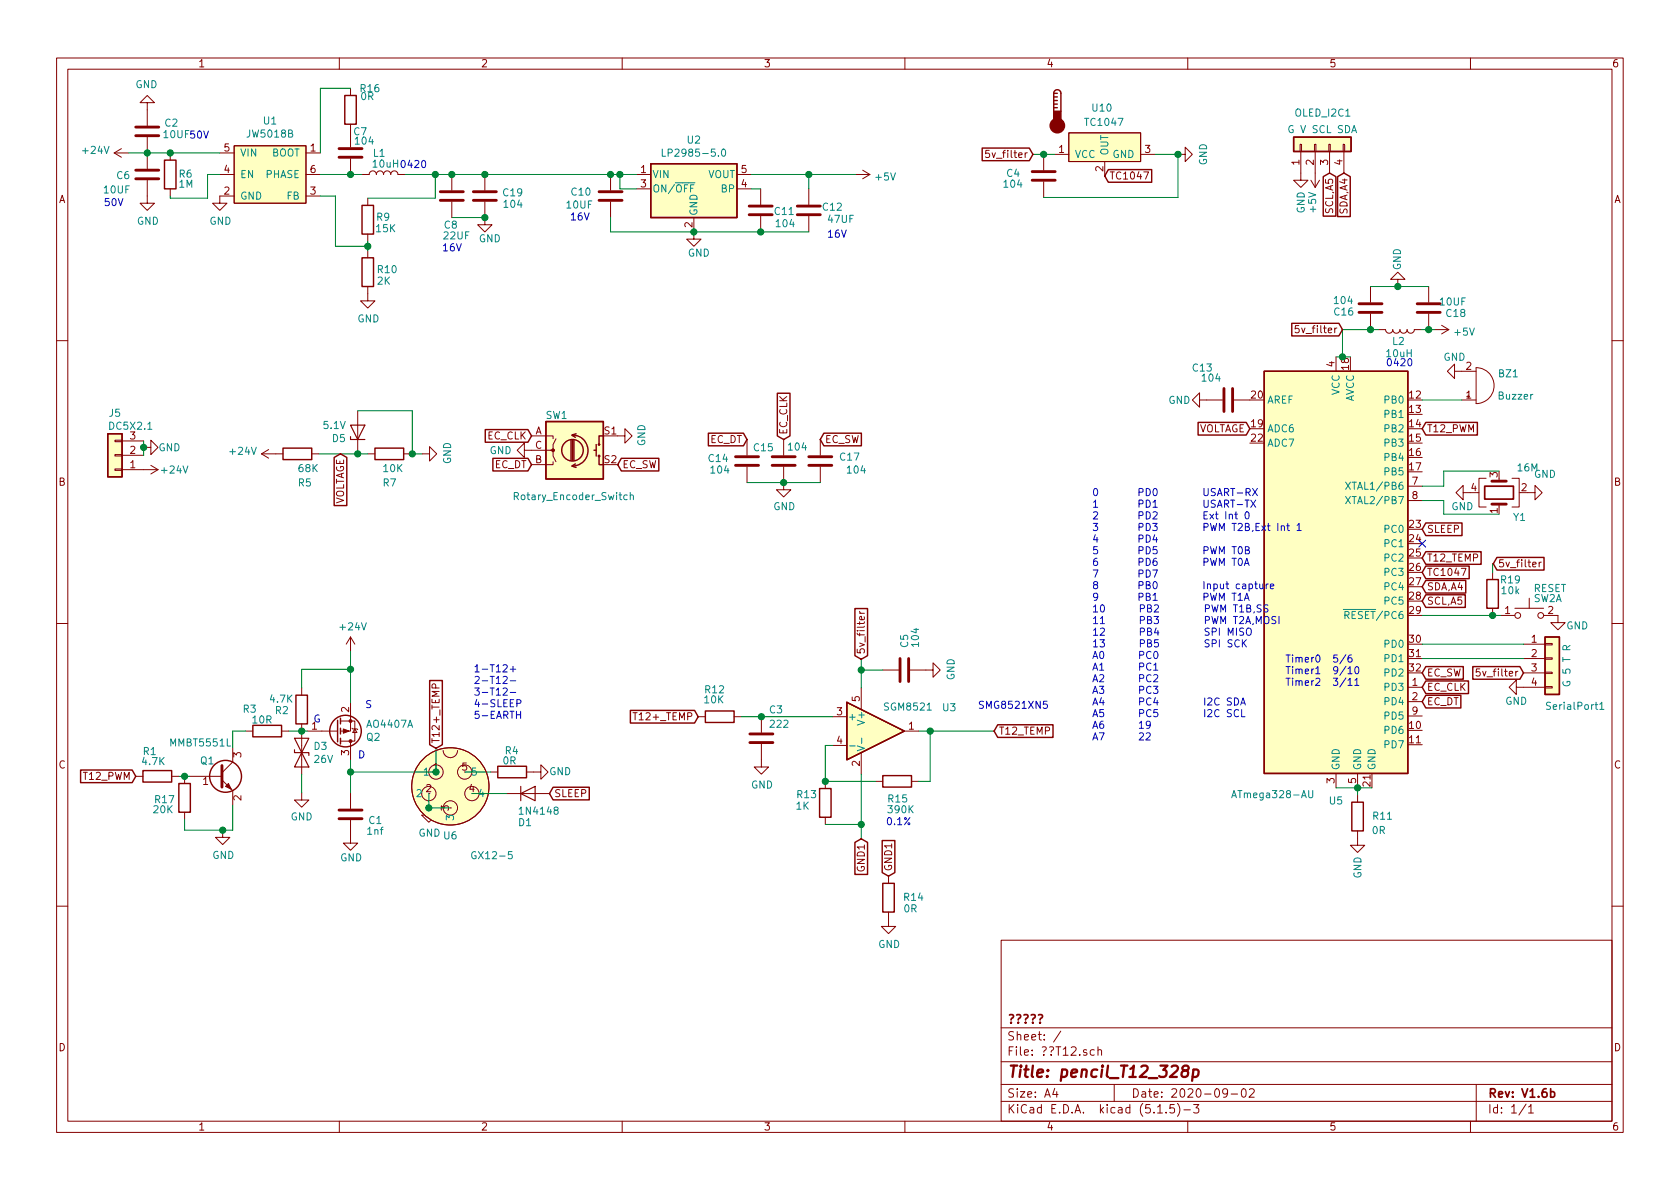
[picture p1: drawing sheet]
<svg xmlns="http://www.w3.org/2000/svg" width="297mm" height="210mm" viewBox="0 0 297 210" stroke-linecap="round" stroke-linejoin="round" font-family="sans-serif">
<g fill="none" stroke="#840000" stroke-width=".18">
<path d="M10 10.3h277v189.9h-277zM12 12.2h273v186.1h-273zM26 18.2h1.3l-1.3-1.3-1.2 1.3h1.2v4M60 10.3v1.9M62 15.6v1.3M110 10.3v1.9M160 10.3v1.9M210 10.3v1.9M260 10.3v1.9M20.2 27h2.5M20.2 27l1.3 .8M21.5 26.3l-1.3 .7"/>
<path d="M26 31.9v4h1.3l-1.3 1.3-1.2-1.3h1.2M26 24.3v5.5M30.1 27v1.3M30.1 33.4v1.3M38.9 30.9h2.5M38.9 27h2.5M41.4 25.8h12.7v10.1h-12.7zM41.4 34.7h-2.5v1.2h1.2l-1.2 1.3-1.3-1.3h1.3M54.1 30.9h2.5M54.1 27h2.5M54.1 34.7h2.5M62 22v4"/>
<path d="M62 28.1v2.8M64 30.9h1.3a.63 .63 0 0 1 .6-.7 .63 .63 0 0 1 .6 .7 .63 .63 0 0 1 .7-.7 .63 .63 0 0 1 .6 .7 .63 .63 0 0 1 .7-.7 .63 .63 0 0 1 .6 .7 .63 .63 0 0 1 .6-.7 .63 .63 0 0 1 .7 .7h1.2M65 35v1.3M79.9 30.9v2.7M79.9 35.7v2.8M85.7 35.7v4h1.3l-1.3 1.3-1.2-1.3h1.2M85.7 30.9v2.7M107.9 30.9v2.7M107.9 35.7v2.8M112.5 30.9h2.6M112.5 33.4h2.6M122.7 38.5v3.8h1.3l-1.3 1.3-1.3-1.3h1.3"/>
<path d="M130.3 30.9h2.5M130.3 33.4h2.5M134.5 33.4v2.8M134.5 38.2v2.8M143 33.4v2.8M143 38.2v2.8M151.3 30.9h2.5M152.5 30.1l1.3 .8M153.8 30.9l-1.3 .7M174.9 26.6h-.6l-.1 .6 .5-.1 .3 .2v.3l-.3 .3-.5-.2M184.5 27.3v2.8M184.5 32.1v2.8"/>
<path d="M186.4 27.3h2.6M189 23.5h12.7v5.1h-12.7zM195.3 28.6v2.5M201.7 27.3h2.5M202.2 30.4h.9l-.6 1.3M208.3 27.3h1.2v-1.3l1.3 1.3-1.3 1.3v-1.3M229.9 25.5h.2v1.3h-.2zM230 26.8v5.1h1.3l-1.3 1.2-1.3-1.2h1.3M231.8 31.9l.7 1.2M232.4 25.5h.3v1.3h-.3zM232.5 26.8v6.3M233.3 31.9l-.8 1.2"/>
<path d="M234.9 25.5h.3v1.3h-.3zM235.1 26.8v3.8M237.5 25.5h.2v1.3h-.2zM237.6 26.8v3.8M65 50.7v2.5h1.3l-1.3 1.3-1.2-1.3h1.2M65 41.4v1.3M65 44.3v1.3M229.6 57.6h-.5l-.1 .6 .5-.1 .2 .2v.3l-.2 .2-.5-.1M242.3 50.7v2.8M242.3 55.5v2.8M243.7 58.3h1.3a.63 .63 0 0 0 .6 .6 .63 .63 0 0 0 .7-.6 .63 .63 0 0 0 .6 .6 .63 .63 0 0 0 .6-.6 .63 .63 0 0 0 .7 .6 .63 .63 0 0 0 .6-.6 .63 .63 0 0 0 .6 .6 .63 .63 0 0 0 .7-.6h1.2M247.1 49.4h1.3l-1.3-1.3-1.2 1.3h1.2v1.3"/>
<path d="M252.6 50.7v2.8M252.6 55.5v2.8M253.6 58.3h2.6M254.9 57.5l1.3 .8M256.2 58.3l-1.3 .7M10 60.2h2M20.3 77.8h1.3v.3h-1.3zM21.6 78h3.8M25.4 79.1h1.3v-1.3l1.2 1.3-1.2 1.3v-1.3M47.5 79.5l-1.3 .8M63.2 72.6v7.7M92.7 79.6v-1.2l-1.3 1.2 1.3 1.3v-1.3h5.1v1l.5 1.1"/>
<path d="M94 77.1h3.8v.5M98.3 77.6l-.5 1v1h-.5M109.2 77.1h1.3v-1.3l1.3 1.3-1.3 1.3v-1.3M132.1 77.7v2.8M138.6 77.7v2.8M145 77.7v2.8M212.1 70.7v-1.2l-1.3 1.2 1.3 1.3v-1.3h4.1M218.2 70.7h2.8M236.2 63.1v2.6M257.2 65.7v-1.3l-1.3 1.3 1.3 1.2v-1.2h3.8M258.4 70.7h2.6M261 65a3.2 3.2 0 0 1 3.2 3.2 3.2 3.2 0 0 1-3.2 3.2z"/>
<path d="M285 60.2h2M20.3 82.9h1.3v.3h-1.3zM20.3 80.4h1.3v.2h-1.3zM21.6 83.1h6.3M21.6 80.5h3.8M26.7 82.3l1.2 .8M27.9 83.1l-1.2 .7M46.2 80.3l1.3 .7M46.2 80.3h3.8M55.1 80.3h1.3M65 80.3h1.3M71.4 80.3h1.2"/>
<path d="M74.7 80.3h1.2v-1.3l1.3 1.3-1.3 1.2v-1.2M97.8 81.7v.5h-3.8M132.1 82.5v2.8M138.6 82.5v4.1h1.2l-1.2 1.3-1.3-1.3h1.3M145 82.5v2.8M248.9 86h2.6M248.9 88.5h2.6M258.7 87.1v-1.3l-1.3 1.3 1.3 1.3v-1.3h1.3M262.8 84.6h-1.3v5.1h1.3M265 84.6v.5M265 89.1v.6M267.3 84.6h1.3v5.1h-1.3"/>
<path d="M270.1 87.1h1.3v-1.3l1.3 1.3-1.3 1.3v-1.3M272.1 99.4v.8M272.5 99.4l-.4 .2M10 110.3h2M62 112.6v2.6M62 112.6l-.8 1.3M62 112.6l.7 1.3M152 108.1l.2 .4M152 108.5h.8M156.1 118.5h2.8M160.9 118.5h4.1v-1.3l1.2 1.3-1.2 1.3v-1.3M258.4 100.5h.8l-.5 1.3"/>
<path d="M261.6 118.3h-.5l-.1 .6 .5-.1 .2 .2v.3l-.2 .3-.5-.2M263.9 101.2v1.3M263.9 107.6v1.2M265.3 108.8h2.5M267.8 107.6h5.1M269.4 113.9h3.8M269.4 116.5h3.8M269.4 119h3.8M270.4 105.8v1.8M272.9 108.8h2.6v1.3h1.2l-1.2 1.3-1.3-1.3h1.3M273.2 118.9h1.2v.2h-1.2zM273.2 113.8h1.2v.2h-1.2z"/>
<path d="M273.2 116.3h1.2v.3h-1.2zM285 110.3h2M24 137.3h1.3M30.4 137.3h1.2M32.6 137.3v1.3M33.5 137.3h5.7M39.2 137.9l1.9 1.9v2.6M41.1 132.2v2.5l-1.9 1.9M43.4 129.3h1.3M49.8 129.3h1.3M53.3 121.7v1.2M53.3 128v8.9"/>
<path d="M54.4 129.3h5.3M60.2 127.5h2.5v3.6h-2.5M62 124.2v5.1h-1.8M62 131.1v3.3M62.2 128.8l.2 .1h.7l.1 .1M62.7 128.9l.4 .6h-.7zM77 121.7v-.6l-.2-.2-.3 .1-.1 .2v.5h1.2M78.4 132.7a1.27 1.27 0 0 0 1.2 1.3 1.27 1.27 0 0 0 1.3-1.3M86.7 136.5h1.3M93.1 136.5h2.5v-1.3l1.3 1.3-1.3 1.3v-1.3M111.9 126h.7M123.4 126.7h1.3"/>
<path d="M129.8 126.7h1.3M134.6 131.6v4h1.3l-1.3 1.3-1.3-1.3h1.3M134.6 126.7v2.8M145.9 138.2v1.2M147.2 126.7h2.5M147.2 131.8h2.5M152.3 121.7v3.8M152.3 133.1v3.8M154.8 138.2h1.3M159.9 129.3h2.5M161.2 138.2h1.2M236.2 136.8v2.5"/>
<path d="M240 136.8v2.5M248.9 121.5h2.6M248.9 124.1h2.6M248.9 126.6h2.6M268.1 121.5v-1.2l-1.3 1.2 1.3 1.3v-1.3h5.1M273.2 121.4h1.2v.3h-1.2zM32.6 143.6v1.3M39.4 146.8v1.3h1.2l-1.2 1.2-1.3-1.2h1.3M53.3 140.2v1.3h1.3l-1.3 1.2-1.2-1.2h1.2M62 145v4.1h1.2l-1.2 1.3-1.3-1.3h1.3M62 140.2v2.8M75.8 142.9v1.2h1.3l-1.3 1.3-1.3-1.3h1.3"/>
<path d="M89.5 140.3h7.7M145.9 144.5v1.3M157.1 154.9v1.3M240 146.9v2.6h1.3l-1.3 1.2-1.2-1.2h1.2M240 140.6v1.3M10 160.2h2M157.1 161.3v2.5h1.3l-1.3 1.3-1.3-1.3h1.3M177 166.3h108v32h-108zM285 160.2h2M60 198.3v1.9M110 198.3v1.9M160 198.3v1.9"/>
<path d="M177 194.8h108M177 191.8h108M177 187.8h108M177 181.8h108M186.5 192.5l-.4 1h1M186.8 193v1M187.6 182.3l-1.3 2M190.9 186.5v.1M192.1 185.7l-.3-.1-.2 .2v.2l.5 .2v.3h-.5M193.5 185.7l-.4-.1-.3 .3v.6l.3 .1 .4-.1M194.1 185.7l.2-.1 .4 .1 .1 .9M194.1 185.1v1.5"/>
<path d="M197 191.8v3M204.7 196.8h.8M206.2 196.7v.1M207.6 195.3h-.7l-.1 .7 .2-.1 .5 .1 .2 .2-.1 .5-.2 .1-.6-.1M208.2 195.1a1.71 1.71 0 0 1 0 2.3M209.3 196.3h1.2M210 198.3v1.9M211 195.3h1l-.5 .6 .4 .1v.7l-.2 .1-.7-.1M217 193.2l-.1 .2a.48 .48 0 0 1-.6-.1v-.6a.48 .48 0 0 1 .6-.1l.1 .1a1.19 1.19 0 0 1-.2 1.2l-.5 .1M217.7 193.5h1.1M219.6 192.7l.4-.2a.94 .94 0 0 1 0 1.5 .82 .82 0 0 1-.4-1.3zM220.9 192.7l.2-.2h.4l.2 .2 .1 .3-1 1h1"/>
<path d="M260 198.3v1.9M261 191.8v6.5M269.8 195.2l-1.2 2M270.3 195.8l.4-.5v1.5M270.3 196.8h.8"/>
<circle cx="268.4" cy="108.8" r=".51"/>
<circle cx="272.4" cy="108.8" r=".51"/>
<circle cx="77.1" cy="136.5" r="1.27"/>
<circle cx="79.6" cy="139.1" r="6.8"/>
<circle cx="82.2" cy="136.5" r="1.27"/>
<circle cx="75.8" cy="140.3" r="1.27"/>
<circle cx="79.6" cy="142.9" r="1.27"/>
<circle cx="83.4" cy="140.3" r="1.27"/>
</g>
<path d="M262.5 86h5.1v2.3h-5.1zM178.5 179.5l.5-.1a.37 .37 0 0 1 .2 .4 .37 .37 0 0 1-.4 .3v.3M179.8 179.5l.5-.1a.38 .38 0 0 1 .2 .4 .38 .38 0 0 1-.4 .3l-.1 .3M181.1 179.5l.4-.1a.37 .37 0 0 1 .3 .4 .37 .37 0 0 1-.4 .3l-.1 .3M182.3 179.5l.5-.1 .2 .2v.3l-.3 .2-.1 .3M183.6 179.5l.5-.1a.37 .37 0 0 1 .2 .4 .37 .37 0 0 1-.3 .3l-.1 .3M178.8 180.8v.1M180 180.8v.1M181.3 180.8v.1M182.6 180.8v.1M183.9 180.8v.1M274.2 193.1l.4-.1 .3 .3-.1 .6-.2 .1-.4-.1" fill="none" stroke="#840000" stroke-width=".3"/>
<path d="M209.4 189.3l-.3-.2-.1-.3a.66 .66 0 0 1 1-.3l.2 .4a.69 .69 0 0 1-.8 .4 .65 .65 0 0 0-.4 1 .66 .66 0 0 0 .9 0 .66 .66 0 0 0 .1-.8l-.2-.2M211 189.2a.68 .68 0 0 1 .9 .1v.8a.66 .66 0 0 1-1 .2M211 189.1l-.2 2" fill="none" stroke="#840000" stroke-width=".41"/>
<g fill="none" stroke="#840000" stroke-width=".51">
<path d="M24 30.1h4.1M24 31.6h4.1M24 22.5h4.1M24 24h4.1M59.9 26.3h4.1M59.9 27.8h4.1M77.9 33.9h4M77.9 35.4h4M83.7 33.9h4.1M83.7 35.4h4.1M105.9 33.9h4.1M105.9 35.4h4.1"/>
<path d="M132.5 36.4h4M132.5 38h4M141 36.4h4M141 38h4M182.5 30.3h4.1M182.5 31.9h4.1M240.3 53.7h4M240.3 55.2h4M250.6 53.7h4M250.6 55.2h4M216.4 68.7v4.1M217.9 68.7v4.1"/>
<path d="M130 80.8h4.1M130 82.3h4.1M136.5 80.8h4.1M136.5 82.3h4.1M143 80.8h4.1M143 82.3h4.1M263.8 89.1h2.5M263.8 85.1h2.5M159.1 116.5v4M160.7 116.5v4M39.2 135.4v3.8M132.6 131.3h4.1"/>
<path d="M132.6 129.8h4.1M59.9 143.3h4.1M59.9 144.8h4.1"/>
</g>
<g fill="none" stroke="#840000" stroke-width=".25">
<path d="M61 16.9h2v5.1h-2zM186.3 16.5a.63 .63 0 0 1 .6-.6 .63 .63 0 0 1 .7 .6v3.2M186.3 19h.6M186.3 18.4h.6M186.3 17.8h.6M186.3 17.1h.6M186.3 16.5v3.2M186.3 16.5h.6M29.1 28.3h2v5.1h-2zM64 36.3h2v5.1h-2zM115.1 29h15.2v9.5h-15.2zM173.7 26.2h8.3l.6 1.1-.6 1.1h-8.3z"/>
<path d="M196 30h7.6v2.2h-7.6l-.7-1.1zM228.7 24.3h10.2v2.5h-10.2zM234 31.2l1.1-.6 1.1 .6v7h-2.2zM236.5 31.2l1.1-.6 1.1 .6v7.1h-2.2zM64 45.6h2v5.1h-2zM228.4 57.2h8.3l.7 1.1-.7 1.1h-8.3zM19 76.7h2.6v7.6h-2.6zM50 79.2h5.1v2.1h-5.1zM66.3 79.2h5.1v2.1h-5.1zM85.8 76h7.5l.7 1.1-.7 1.1h-7.5zM96.5 74.5h10.2v10.2h-10.2zM101 77.8v3.6"/>
<path d="M101.2 76.9a2.74 2.74 0 0 1 2.8 2.8 2.74 2.74 0 0 1-2.8 2.7M101.2 77.8v3.6M101.5 77.8v3.6M101.9 76.7l-.8 .3 .6 .3M105 79.6h.4M105.4 78.6v2M106.7 77.1h-.8v1.5M125.2 76.6h6.2l.7 1.1-.7 1.1h-6.2zM137.4 69.5h2.3v7.6l-1.1 .6-1.2-.6zM145.7 76.6h6.6v2.2h-6.6l-.7-1.1zM211.8 74.7h8.5l.7 1.1-.7 1.1h-8.5zM223.5 65.7h25.4v71.1h-25.4z"/>
<path d="M252.1 74.7h9.1v2.2h-9.1l-.6-1.1zM59.1 80.9l1.1-.6 1.1 .6v8.5h-2.2zM87.1 81h6.2l.7 1.2-.7 1.1h-6.2zM101.7 82l-.6 .4 .8 .3M105.9 80.6v1.6h.8M109.9 81h6.6v2.3h-6.6l-.7-1.1zM252.1 97.6h9.8v2.2h-9.8l-.6-1.1zM252.1 92.5h6.4v2.2h-6.4l-.6-1.1zM264.7 98.6h8.3v2.2h-8.3l-.7-1.1zM151.2 107.6h2.2v8.3l-1.1 .7-1.1-.7zM252.1 117.9h6.6v2.2h-6.6l-.6-1.1zM252.1 100.1h7.7v2.2h-7.7l-.6-1.1z"/>
<path d="M252.1 102.6h7.1v2.3h-7.1l-.6-1.1zM252.1 105.2h7v2.2h-7l-.6-1.1zM260.4 117.9h8.3l.7 1.1-.7 1.1h-8.3zM262.9 102.5h2v5.1h-2zM273.2 112.6h2.5v10.2h-2.5zM14.2 136.2h9.2l.6 1.1-.6 1.1h-9.2zM25.3 136.3h5.1v2h-5.1zM31.6 138.6h2.1v5h-2.1zM44.7 128.3h5.1v2h-5.1zM52.3 122.9h2.1v5.1h-2.1zM59.7 127.4v3.8M60.2 127v1"/>
<path d="M60.2 128.8v1M60.2 130.6v1M76 120.3h2.2v11.4l-1.1 .6-1.1-.6zM88 135.5h5.1v2h-5.1zM97.8 139.2h6.4v2.2h-6.4l-.6-1.1zM111.5 125.6h11.3l.6 1.1-.6 1.2h-11.3zM124.7 125.7h5.1v2.1h-5.1zM144.9 139.4h2v5.1h-2zM149.7 124.2l10.2 5.1-10.2 5.1zM156.1 137.2h5.1v2h-5.1zM176.4 128.2h9.8v2.2h-9.8l-.6-1.1zM252.1 120.4h7.5v2.3h-7.5l-.6-1.2z"/>
<path d="M252.1 123h6.2v2.2h-6.2l-.6-1.1zM151.2 149l1.1-.7 1.1 .7v5.6h-2.2zM156 148.6h2.2v5.7l-1.1 .6-1.1-.6zM156.1 156.2h2v5.1h-2zM239 141.9h2v5h-2z"/>
<circle cx="101.2" cy="79.6" r="1.9"/>
<circle cx="105.9" cy="78.6" r=".13"/>
<circle cx="105.9" cy="80.6" r=".13"/>
<circle cx="39.9" cy="137.3" r="2.82"/>
<circle cx="61.1" cy="129.3" r="2.79"/>
</g>
<g fill="#ffffc2" stroke="#ffffc2" stroke-width=".18">
<path d="M41.4 25.8h12.7v10.1h-12.7z"/>
<path d="M149.7 124.2l10.2 5.1-10.2 5.1z"/>
<path d="M228.7 24.3h10.2v2.5h-10.2z"/>
<path d="M96.5 74.5h10.2v10.2h-10.2z"/>
<path d="M115.1 29h15.2v9.5h-15.2z"/>
<path d="M19 76.7h2.6v7.6h-2.6z"/>
<path d="M223.5 65.7h25.4v71.1h-25.4z"/>
<path d="M189 23.5h12.7v5.1h-12.7z"/>
<path d="M273.2 112.6h2.5v10.2h-2.5z"/>
<circle cx="79.6" cy="139.1" r="6.8"/>
</g>
<g fill="none" stroke="#008484" stroke-width=".18">
<path d="M117.1 26.4v1.2h.6M121.8 32.3h1.1M122.7 32.7h-.6v1.3M127.7 26.5l.2-.1a.67 .67 0 0 1 .4 .6 .67 .67 0 0 1-.4 .6l-.3-.5zM110.9 87.6l-.4-.1-.2 .3 .1 .5h.5M111.4 87.6l.2-.1 .3 .1 .1 .8M111.4 87.1v1.3M237.9 85.3l.9 1.2M237.9 87.8l.9 1.3M238.8 85.3l-.9 1.2M238.8 87.8l-.9 1.3M237.5 107.8h1.3"/>
<path d="M237.8 108.8l.6-.1 .1-.1v-.4l-.2-.1h-.5v1.3M238.1 108.8l.4 .6M150.2 131.9h1M151.6 131.9l1.2 .4-1.2 .5M152.3 130.5v1M231.4 139.8v1l.2 .3h.3l.2-.3v-1M282.9 124.5l.3-.3v1.2M282.9 125.4h.7M84.1 150.7a.59 .59 0 0 0-.7 .5 .59 .59 0 0 0 .7 .6l.1-.5h-.3M217.8 141.1l.4-1.3 .4 1.3M217.9 140.7h.6"/>
</g>
<g fill="#840000" stroke="#840000" stroke-width=".18">
<path d="M39.9 139.1l.5-.5 .5 1z"/>
<path d="M60.7 128.9l1 .4-1 .4z"/>
<circle cx="97.8" cy="79.6" r=".25"/>
<circle cx="62" cy="127.5" r=".25"/>
<circle cx="62" cy="131.1" r=".25"/>
</g>
<path d="M62 77.2v.5h2.5M62 75.2h2.5l-1.3 2.5zM52.1 130.6h2.5l-1.3 2.5zM52.1 132.6v.5h2.5v.5M53.3 133.1l1.3 2.5h-2.5zM92.1 139.1v2.5M92.1 140.3l2.5-1.2v2.5z" fill="none" stroke="#840000" stroke-width=".2"/>
<g fill="#840000" stroke="#840000" stroke-width=".25">
<path d="M186.3 19.7h1.3v1.9h-1.3z"/>
<circle cx="186.9" cy="22.2" r="1.27"/>
</g>
<g fill="none" stroke="#008400" stroke-width=".18">
<path d="M62 15.6h-5.4v11.4M22.7 27h16.2M38.9 30.9h-2.2v4.1h-6.6v-.3M56.6 30.9h7.4M56.6 34.7h2.7v8.9h5.7M71.6 30.9h40.9M77 30.9v4.1h-12M79.9 38.5h5.8M107.9 38.5v2.5h35.1M109.6 30.9v2.5h2.9M132.8 30.9h18.5M132.8 33.4h1.7"/>
<path d="M143 30.9v2.5M182.6 27.3h3.8M204.2 27.3h4.1v7.6h-23.8M65 42.7v1.6M242.3 50.7h10.3M243.7 58.3h-6.3v4.8h-1.2M251.3 58.3h2.3M25.4 78v2.5M63.2 72.6h9.7v7.7M251.5 70.7h6.9M56.4 80.3h8.6M72.6 80.3h2.1"/>
<path d="M132.1 85.3h12.9M251.5 88.5h3.8v2.4h9.7M264 99.7h-.1v1.5M265 83.3h-9.7v2.7h-3.8M62 118.4h-8.7v3.3M62 115.2v9M152.3 116.6v5.1M152.3 118.5h3.8M251.5 108.8h13.8M251.5 116.5h17.9M251.5 113.9h17.9M31.6 137.3h1.9"/>
<path d="M43.4 129.3h-2.3v2.9M51.1 129.3h3.3M53.3 136.9v3.3M62 134.4v5.8M77.1 132.3v4.2h-15.1M82.2 136.5h4.5M131.1 126.7h16.1M147.2 131.8h-1.3v6.4h8.9M152.3 136.9v11.4M162.4 129.3h13.4M164.5 129.3v8.9h-2.1M236.2 139.3h6.4"/>
<path d="M240 139.3v1.3M41.1 142.4v4.4h-8.5v-1.9M75.8 140.3v2.6h3.8M83.4 140.3h6.1M145.9 145.8h6.4"/>
</g>
<g fill="none" stroke="#0000c2" stroke-width=".18">
<path d="M74.7 28.4h.2a.69 .69 0 0 1 .4 .6 .69 .69 0 0 1-.4 .6 .83 .83 0 0 1-.2-1.2zM249 63.5l.2-.1a.69 .69 0 0 1 .4 .7 .69 .69 0 0 1-.4 .6l-.2-.2-.1-.3zM201.4 87h.6l.1-.5-.2-.1h-.5v1.2M201.4 89.1l.6-.1 .1-.4-.2-.2h-.5v1.3M201.4 91.2l.6-.1 .1-.5-.2-.1h-.5v1.3M201.4 93.2h.6l.1-.5-.2-.1h-.5v1.2M201.4 95.3l.6-.1 .1-.5-.2-.1h-.5v1.3M201.4 97.3h.6l.1-.5-.2-.1h-.5v1.2M201.4 99.4l.6-.1 .1-.4-.2-.2h-.5v1.3M202.7 86.4a.64 .64 0 0 1 .7 .6 .64 .64 0 0 1-.7 .6zM202.7 88.4a.64 .64 0 0 1 .7 .7 .64 .64 0 0 1-.7 .6zM202.7 90.5a.64 .64 0 0 1 .7 .6 .64 .64 0 0 1-.7 .7z"/>
<path d="M202.7 92.6a.64 .64 0 0 1 .7 .6 .64 .64 0 0 1-.7 .6zM202.7 94.6a.64 .64 0 0 1 .7 .6 .64 .64 0 0 1-.7 .7zM202.7 96.7a.64 .64 0 0 1 .7 .6 .64 .64 0 0 1-.7 .6zM202.7 98.7a.64 .64 0 0 1 .7 .7 .64 .64 0 0 1-.7 .6zM203.8 92.6h.8l-.4 .4 .3 .2v.5l-.2 .1-.5-.1M203.9 88.8l.3-.4v1.3M203.9 90.6l.4-.1 .2 .1 .1 .3-.1 .2-.7 .7h.8M203.9 89.7h.7M204 86.5l.2-.1a.67 .67 0 0 1 .4 .6 .67 .67 0 0 1-.4 .6 .83 .83 0 0 1-.2-1.1zM204.2 94.6l-.3 .8h.7M204.5 98.7h-.3a.79 .79 0 0 0-.1 1.3l.4-.1v-.6l-.4-.1-.2 .3M204.5 95v.9"/>
<path d="M204.5 96.7h-.6v.6l.1-.2 .5 .2v.5l-.2 .1-.4-.1M212.9 86.4v1l.2 .2h.4l.1-.2v-1M212.9 88.4v1.1l.2 .2h.4l.1-.2v-1.1M212.9 93.2h.6l.1-.2-.1-.3-.1-.1h-.5v1.2M212.9 97.3h.6l.1-.2-.1-.3-.1-.1h-.5v1.2M212.9 99.4l.6-.1 .1-.1-.1-.3-.1-.2h-.5v1.3M212.9 91.1h.4M213.5 90.5h-.6v1.3h.6M213.9 90.9l.7 .9M214 92.6l.3 1.2 .3-.9 .2 .9 .3-1.2M214 96.7l.3 1.2 .3-.9 .2 .9 .3-1.2M214 98.7l.3 1.3 .3-.9 .2 .9 .3-1.3"/>
<path d="M214.6 90.9l-.7 .9M214.9 86.5l-.5-.1-.2 .1v.4l.6 .2 .1 .3-.3 .2h-.5M214.9 88.5l-.5-.1-.2 .2v.3l.6 .3 .1 .3-.3 .2h-.5M214.9 90.9h.5M215.1 90.5v1.1l.3 .2M215.2 87.6l.5-1.2 .4 1.2M215.2 89.7l.5-1.3 .4 1.3M215.4 87.3h.6M215.4 89.4h.6M215.6 93.8v-1.2l.4 .9 .5-.9v1.2M215.6 97.9v-1.2l.4 .9 .5-.9v1.2M215.6 100v-1.3l.4 .9 .5-.9v1.3"/>
<path d="M216.5 87h.6l.1-.2v-.3l-.2-.1h-.5v1.2M216.5 89.1l.6-.1 .1-.1v-.3l-.2-.2h-.5v1.3M216.7 90.5v1.3M216.8 87l.4 .6M216.8 89.1l.4 .6M217.3 91.1l.2-.2 .3 .1 .1 .8M217.3 90.9v.9M217.6 86.4h.7M217.6 88.4h.7M217.8 92.6h.8M217.8 96.7h.8M217.8 98.7h.8"/>
<path d="M218 86.4v1.2M218 88.4v1.3M218.2 92.6v1.2M218.2 96.7v1.2M218.2 98.7v1.3M218.3 90.9h.5M218.5 90.5v1.1l.3 .2M218.7 87.2h1M218.7 89.2h1M218.9 92.7l.5-.1 .3 .3-.8 .9h.8M219 96.8l.2-.1a.67 .67 0 0 1 .5 .6 .67 .67 0 0 1-.5 .6l-.3-.4zM219 98.9l.2-.2a.67 .67 0 0 1 .5 .7 .67 .67 0 0 1-.5 .6l-.3-.5z"/>
<path d="M220 100l.4-1.3 .5 1.3M220.1 88.4h.8M220.1 99.6h.7M220.2 93.2l.6-.1v-.4l-.6-.1v1.2h.5l.2-.2v-.2l-.3-.2M220.2 97.3l.6-.1v-.4l-.6-.1v1.2h.5l.2-.2v-.2l-.3-.2M220.3 90.6l.1-.1a.69 .69 0 0 1 .5 .6 .69 .69 0 0 1-.5 .7l-.2-.3-.1-.2zM220.3 87h.6l.2-.2-.1-.3-.2-.1h-.5v1.2M220.5 88.4v1.3M220.6 87l.5 .6M221.2 88.4l.8 1.3M221.5 86.4l.8 1.2M221.5 93.8l-.1 .2"/>
<path d="M222 88.4l-.8 1.3M222.1 93.2h.4M222.3 86.4l-.8 1.2M222.7 92.6h-.6v1.2h.6M223.1 93l.7 .8M223.8 93l-.7 .8M224.1 93h.5M224.3 92.6v1l.3 .2M225.9 92.6v1.2M226.5 93.1l.2-.1h.3l.1 .8M226.5 93v.8M227.5 93h.5"/>
<path d="M227.7 92.6v1l.3 .2M229.3 92.9l.4-.3v1.2M229.3 93.8h.7M89 119.7l.4-.1 .3 .4-.8 .9h.8M90.2 118.3h1M90.7 117.9v.9M201.4 101.4h.6l.1-.5-.2-.1h-.5v1.3M201.4 103.5l.6-.1 .1-.4-.2-.2h-.5v1.3M201.4 105.6l.6-.1 .1-.5-.2-.1h-.5v1.3M201.5 115.8l.7-.1v-.4l-.2-.1h-.5v1.3M201.5 117.9l.7-.1v-.4l-.2-.2h-.5v1.3M201.5 120l.7-.1v-.5l-.2-.1h-.5v1.3"/>
<path d="M201.6 107.6h.6l.2-.2-.1-.3-.2-.1h-.5v1.2M201.6 109.7l.6-.1 .2-.2-.1-.3-.2-.1h-.5v1.3M201.6 111.7h.6l.2-.2-.1-.3-.2-.1h-.5v1.2M201.6 113.8l.6-.1 .2-.1-.1-.3-.2-.2h-.5v1.3M202.7 100.8a.64 .64 0 0 1 .7 .6 .64 .64 0 0 1-.7 .7zM202.7 103.4h.5l.1-.2v-.2l-.6-.2v1.3h.4l.2-.1 .1-.3-.3-.3M202.7 105.5h.5l.1-.2v-.3l-.6-.1v1.3h.4l.2-.2 .1-.3-.3-.2M202.9 107.6l.6-.1v-.4l-.6-.1v1.2h.5l.2-.2v-.2l-.3-.2M202.9 109.6h.6v-.5l-.6-.1v1.3h.5l.2-.2v-.3l-.3-.2M202.9 111.7l.6-.1v-.4l-.6-.1v1.2h.5l.2-.2v-.2l-.3-.2M202.9 113.7h.6v-.4l-.6-.2v1.3h.5l.2-.2v-.2l-.3-.3M203.5 115.3a.6 .6 0 0 0-.8 .4 .6 .6 0 0 0 .6 .8l.2-.2"/>
<path d="M203.5 117.4a.6 .6 0 0 0-.8 .4 .6 .6 0 0 0 .6 .7l.2-.1M203.5 119.4a.6 .6 0 0 0-.8 .4 .6 .6 0 0 0 .6 .8l.2-.2M203.8 100.8h.8l-.5 1.3M203.9 105.3l.3-.4v1.3M203.9 106.2h.7M204 117.6l.3-.4v1.3M204 119.4l.5-.1 .2 .4-.8 .9h.8M204 118.5h.7M204 102.9l.2-.1a.67 .67 0 0 1 .4 .7 .67 .67 0 0 1-.4 .6 .83 .83 0 0 1-.2-1.2zM204 109h.8l-.4 .5 .4 .1-.1 .6-.5 .1-.2-.1M204.1 107.1l.5-.1 .2 .3v.2l-.8 .7h.8M204.1 115.3l.2-.1a.67 .67 0 0 1 .4 .6 .67 .67 0 0 1-.4 .7l-.3-.3v-.2z"/>
<path d="M204.4 111l-.3 .9h.8M204.7 111.5v.8M204.8 113.1h-.6l-.1 .6 .2-.1 .4 .1 .1 .6-.2 .1-.5-.1M212.9 105.6l.6-.1 .1-.2-.1-.3-.1-.1h-.5v1.3M212.9 102.8v1.3M213.1 107.6l.7-.1v-.4l-.2-.1h-.5v1.2M213.1 109.7l.7-.1v-.5l-.2-.1h-.5v1.3M213.5 103.4l.2-.1h.3v.8M213.5 103.3v.8M213.8 111.1h-.5l-.2 .1v.2l.1 .2 .5 .2 .1 .3-.3 .2h-.4M213.8 113.2l-.5-.1-.2 .2v.2l.1 .2 .5 .2 .1 .3-.3 .2-.4-.1M214 104.9l.3 1.3 .3-.9 .2 .9 .3-1.3"/>
<path d="M214.3 107l.3 1.2 .2-.9 .3 .9 .3-1.2M214.3 109l.3 1.3 .2-.9 .3 .9 .3-1.3M214.3 111.7h.6l.2-.2-.1-.3-.2-.1h-.5v1.2M214.3 113.8l.6-.1 .2-.1-.1-.3-.2-.2h-.5v1.3M214.6 103.3h.4l.2 .2-.1 .6h-.5M214.6 103.3v1.2M215.6 106.2v-1.3l.4 .9 .5-.9v1.3M215.6 111.1v1.2M215.6 113.1v1.3M215.8 103.3v.8h.4l.1-.1M215.8 108.2v-1.2l.5 .9 .4-.9v1.2M215.8 110.3v-1.3l.5 .9 .4-.9v1.3"/>
<path d="M216.3 103.3v.8M216.7 103.3h.5M216.9 102.8v1.1l.3 .2M217.2 112.3v-1.2l.4 .9 .4-.9v1.2M217.8 113.2l-.5-.1-.1 .2v.3l.5 .3 .1 .3-.2 .2-.5-.1M217.8 104.9h.8M218.1 107h.7M218.1 109h.7M218.2 104.9v1.3M218.4 107v1.2M218.4 109v1.3M218.6 111.1v1.2"/>
<path d="M218.9 105.3l.4-.4v1.3M218.9 106.2h.8M219.1 113.3a.6 .6 0 0 0-.8 .4 .6 .6 0 0 0 .6 .7l.2-.1M219.2 103.3h-.4l-.2 .2 .1 .6h.5M219.2 107.3l.3-.3v1.2M219.2 109.1l.5-.1 .2 .4-.1 .2-.7 .7h.8M219.2 108.2h.7M219.7 113.1v1.3M219.7 103.3h.5l.1 .8M219.8 113.7l.6 .7M219.9 111.1h-.5l-.2 .1 .1 .4 .5 .2 .1 .3-.2 .2h-.5M220 106.2l.4-1.3 .5 1.3"/>
<path d="M220.1 105.8h.7M220.3 103.6h-.5l-.1 .2v.3h.6M220.3 110.3l.4-1.3 .4 1.3M220.4 109.9h.6M220.4 113.1l-.7 .8M220.4 107.6l.6-.1 .1-.2v-.2l-.7-.1v1.2h.5l.2-.1 .1-.3-.3-.2M220.4 111.2l.3-.1a.45 .45 0 0 1 .5 .4v.4l-.1 .4h-.6a1 1 0 0 1-.1-1.1zM220.9 103.3h.3l.3 .2-.2 .6h-.4M220.9 103.3v1.2M221.6 110.2l-.1 .3M221.8 108.2l-.2 .2M221.8 103.3h.5"/>
<path d="M222 102.8v1.1l.3 .2M222.1 110.3v-1.3l.5 .9 .4-.9v1.3M222.7 103.3l.1 .8h.3l.2-.1M223 107h-.5l-.2 .1-.1 .2 .2 .2 .5 .2 .1 .3-.3 .2h-.5M223.3 103.3v.8M223.7 109.1l.1-.1a.44 .44 0 0 1 .6 .4l-.1 .7-.2 .2-.4-.1a.93 .93 0 0 1 0-1.1zM223.9 103.3v.8M224.2 107h-.5l-.2 .1v.3l.6 .3 .1 .3-.2 .2h-.5M224.3 103.3l-.4 .2M224.6 103.7l.6-.1-.1-.3h-.3l-.2 .1 .1 .7h.4M225.6 109.1l-.5-.1-.2 .1 .1 .5 .5 .2 .1 .3-.3 .2-.4-.1M226.1 109v1.3"/>
<path d="M238 115.8l-1.1 1.6M238 117.8l-1.1 1.7M238 119.9l-1.1 1.6M238.3 118.2l.4-.3v1.2M238.3 119.1h.8M238.9 115.8h-.2a.79 .79 0 0 0-.1 1.3l.3-.1 .2-.4-.3-.3h-.2l-.3 .3M239.7 118l.2-.1a.69 .69 0 0 1 .4 .6 .69 .69 0 0 1-.4 .6l-.3-.2-.1-.2zM89 121.8l.4-.1 .3 .3-.8 .9h.8M90.2 120.4h1M90.2 122.4h1M91.3 126.4h.7M91.4 124.4l.6-.1v-.5l-.1-.1h-.5v1.3"/>
<path d="M92 125.8v1.2M185.1 124h-.6v.6l.4-.1 .3 .2v.3l-.3 .3-.4-.2M201.4 127.9l.4-.4v1.3M201.4 129.7l.5-.1 .3 .3-.8 1h.8M201.4 128.8h.8M201.5 122l.7-.1v-.4l-.2-.1h-.5v1.2M201.5 124.1l.7-.1v-.5l-.2-.1h-.5v1.3M201.5 126.1l.7-.1v-.4l-.2-.1h-.5v1.2M202.7 129.7l.4-.1 .3 .3-.1 .2-.7 .8h.8M203.4 128.1l-.3 .2h-.3l-.1-.2v-.4l.2-.2h.2l.3 .3a.97 .97 0 0 1-.3 .9l-.3 .1M203.5 121.5a.6 .6 0 0 0-.8 .4 .6 .6 0 0 0 .6 .7l.2-.1M203.5 123.5a.6 .6 0 0 0-.8 .5 .6 .6 0 0 0 .6 .7l.2-.1"/>
<path d="M203.5 125.6a.6 .6 0 0 0-.8 .4 .6 .6 0 0 0 .6 .7l.2-.1M203.9 121.4h.8l-.4 .4 .3 .2 .1 .4-.2 .2-.6-.1M204.3 123.4l-.3 .9h.8M204.6 123.8v.9M204.6 125.5h-.6v.6l.5-.1 .2 .2v.3l-.2 .2-.5-.1M213 123.4v1.3M213 125.5v1.2M213.5 123.5l.5-.1 .3 .4-.8 .9h.8M213.5 125.6l.5-.1 .3 .3-.8 .9h.8M215.5 123.5a.6 .6 0 0 0-.8 .5 .6 .6 0 0 0 .6 .7l.2-.1M215.5 125.6a.6 .6 0 0 0-.8 .4 .6 .6 0 0 0 .6 .7l.2-.1M217.7 123.5l-.5-.1-.2 .1v.4l.6 .2 .1 .4-.2 .2-.5-.1"/>
<path d="M217.7 125.5h-.5l-.2 .1v.4l.6 .2 .1 .3-.2 .2h-.5M218.3 123.4a.64 .64 0 0 1 .7 .6 .64 .64 0 0 1-.7 .7zM219 125.6a.51 .51 0 0 0-.6 0 .51 .51 0 0 0-.2 .6 .46 .46 0 0 0 .3 .5 .46 .46 0 0 0 .5-.1M219.4 124.7l.4-1.3 .4 1.3M219.5 124.3h.6M219.5 125.5v1.2h.6M238.3 120.3l.4-.4v1.3M238.3 121.2h.8M239.5 120.3l.4-.4v1.3M239.5 121.2h.8"/>
</g>
<g fill="#008400" stroke="#008400" stroke-width=".25">
<circle cx="134.6" cy="126.7" r=".51"/>
<circle cx="79.9" cy="30.9" r=".51"/>
<circle cx="77.1" cy="136.5" r=".51"/>
<circle cx="145.9" cy="138.2" r=".51"/>
<circle cx="62" cy="136.5" r=".51"/>
<circle cx="152.3" cy="145.8" r=".51"/>
<circle cx="77" cy="30.9" r=".51"/>
<circle cx="152.3" cy="118.5" r=".51"/>
<circle cx="62" cy="118.4" r=".51"/>
<circle cx="85.7" cy="30.9" r=".51"/>
<circle cx="184.5" cy="27.3" r=".51"/>
<circle cx="208.3" cy="27.3" r=".51"/>
<circle cx="39.4" cy="146.8" r=".51"/>
<circle cx="30.1" cy="27" r=".51"/>
<circle cx="63.2" cy="80.3" r=".51"/>
<circle cx="240" cy="139.3" r=".51"/>
<circle cx="72.9" cy="80.3" r=".51"/>
<circle cx="53.3" cy="129.3" r=".51"/>
<circle cx="109.6" cy="30.9" r=".51"/>
<circle cx="263.9" cy="108.8" r=".51"/>
<circle cx="108" cy="30.9" r=".51"/>
<circle cx="85.7" cy="38.5" r=".51"/>
<circle cx="122.7" cy="41" r=".51"/>
<circle cx="138.6" cy="85.3" r=".51"/>
<circle cx="134.5" cy="41" r=".51"/>
<circle cx="143" cy="30.9" r=".51"/>
<circle cx="26" cy="27" r=".51"/>
<circle cx="65" cy="43.6" r=".51"/>
<circle cx="62" cy="30.9" r=".51"/>
<circle cx="25.4" cy="79.1" r=".51"/>
<circle cx="164.5" cy="129.3" r=".51"/>
<circle cx="242.3" cy="58.3" r=".51"/>
<circle cx="32.6" cy="137.3" r=".51"/>
<circle cx="237.4" cy="63.1" r=".51"/>
<circle cx="247.1" cy="50.7" r=".51"/>
<circle cx="252.6" cy="58.3" r=".51"/>
<circle cx="75.8" cy="142.9" r=".51"/>
</g>
<path d="M250.9 95.5l1.2 1.2M252.1 95.5l-1.2 1.2" fill="none" stroke="#000084" stroke-width=".18"/>
<text font-size="2.8" fill="#840000" x="178" y="190.5">Title: pencil_T12_328p</text>
<g font-size="2.1" fill="#840000">
<text x="178" y="184">Sheet: /</text>
<text x="178" y="186.7">File: T12.sch</text>
<text x="178" y="196.9">KiCad E.D.A. kicad (5.1.5)-3</text>
<text x="178" y="194.1">Size: A4</text>
<text x="200" y="194.1">Date: 2020-09-02</text>
<text x="263" y="194.1">Rev: V1.6b</text>
<text x="263" y="196.9">Id: 1/1</text>
</g>
<g font-size="1.8" fill="#840000">
<text x="35" y="11.9">1</text>
<text x="85" y="11.9">2</text>
<text x="135" y="11.9">3</text>
<text x="185" y="11.9">4</text>
<text x="235" y="11.9">5</text>
<text x="285" y="11.9">6</text>
<text x="39.6" y="26.8">5</text>
<text x="54.9" y="26.8">1</text>
<text x="175.1" y="27.9">5v_filter</text>
<text x="187.2" y="27">1</text>
<text x="202.5" y="27">3</text>
<text x="229.7" y="29.2" transform="rotate(-90 229.7 29.2)">1</text>
<text x="232.3" y="29.2" transform="rotate(-90 232.3 29.2)">2</text>
<text x="234.8" y="29.2" transform="rotate(-90 234.8 29.2)">3</text>
<text x="237.4" y="29.2" transform="rotate(-90 237.4 29.2)">4</text>
<text x="10.4" y="35.9">A</text>
<text x="39.6" y="34.4">2</text>
<text x="39.6" y="30.6">4</text>
<text x="54.9" y="34.4">3</text>
<text x="54.9" y="30.6">6</text>
<text x="113.3" y="30.6">1</text>
<text x="113.3" y="33.1">3</text>
<text x="131.1" y="33.1">4</text>
<text x="131.1" y="30.6">5</text>
<text x="195.1" y="30.3" transform="rotate(-90 195.1 30.3)">2</text>
<text x="196.1" y="31.7">TC1047</text>
<text x="285.4" y="35.9">A</text>
<text x="122.4" y="40.2" transform="rotate(-90 122.4 40.2)">2</text>
<text x="235.7" y="37.7" transform="rotate(-90 235.7 37.7)">SCL,A5</text>
<text x="238.3" y="37.9" transform="rotate(-90 238.3 37.9)">SDA,A4</text>
<text x="229.8" y="58.9">5v_filter</text>
<text x="236" y="64.9" transform="rotate(-90 236 64.9)">4</text>
<text x="259.2" y="65.4">2</text>
<text x="221.3" y="70.5">20</text>
<text x="249.2" y="70.5">12</text>
<text x="259.2" y="70.5">1</text>
<text x="23" y="77.7">3</text>
<text x="86.1" y="77.7">EC_CLK</text>
<text x="94.6" y="76.8">A</text>
<text x="106.9" y="76.8">S1</text>
<text x="139.2" y="76.9" transform="rotate(-90 139.2 76.9)">EC_CLK</text>
<text x="211.6" y="76.4">VOLTAGE</text>
<text x="221.3" y="75.6">19</text>
<text x="249.2" y="73">13</text>
<text x="249.2" y="75.6">14</text>
<text x="252.2" y="76.4">T12_PWM</text>
<text x="23" y="82.8">1</text>
<text x="23" y="80.3">2</text>
<text x="87.4" y="82.8">EC_DT</text>
<text x="94.6" y="81.9">B</text>
<text x="94.6" y="79.4">C</text>
<text x="106.9" y="81.9">S2</text>
<text x="110" y="82.8">EC_SW</text>
<text x="125.5" y="78.4">EC_DT</text>
<text x="145.8" y="78.4">EC_SW</text>
<text x="221.3" y="78.1">22</text>
<text x="249.2" y="78.1">15</text>
<text x="249.2" y="80.6">16</text>
<text x="249.2" y="83.2">17</text>
<text x="10.4" y="85.9">B</text>
<text x="60.8" y="89.6" transform="rotate(-90 60.8 89.6)">VOLTAGE</text>
<text x="249.7" y="85.7">7</text>
<text x="249.7" y="88.3">8</text>
<text x="260.1" y="86.9">4</text>
<text x="264.8" y="84.4" transform="rotate(-90 264.8 84.4)">3</text>
<text x="269" y="86.9">2</text>
<text x="285.4" y="85.9">B</text>
<text x="249.2" y="93.3">23</text>
<text x="249.2" y="95.9">24</text>
<text x="252.2" y="94.2">SLEEP</text>
<text x="264.8" y="90.8" transform="rotate(-90 264.8 90.8)">1</text>
<text x="249.2" y="98.4">25</text>
<text x="249.2" y="101">26</text>
<text x="252.2" y="101.8">TC1047</text>
<text x="252.2" y="99.3">T12_TEMP</text>
<text x="264.8" y="100.3">5v_filter</text>
<text x="249.2" y="103.5">27</text>
<text x="249.2" y="106">28</text>
<text x="252.2" y="104.4">SDA,A4</text>
<text x="252.2" y="106.9">SCL,A5</text>
<text x="249.2" y="108.6">29</text>
<text x="249.2" y="113.7">30</text>
<text x="266.1" y="108.6">1</text>
<text x="270.8" y="113.7">1</text>
<text x="273.7" y="108.6">2</text>
<text x="152.9" y="115.8" transform="rotate(-90 152.9 115.8)">5v_filter</text>
<text x="249.2" y="116.2">31</text>
<text x="249.2" y="118.7">32</text>
<text x="252.2" y="119.6">EC_SW</text>
<text x="261.8" y="119.6">5v_filter</text>
<text x="270.8" y="116.2">2</text>
<text x="270.8" y="118.7">3</text>
<text x="61.7" y="126" transform="rotate(-90 61.7 126)">2</text>
<text x="152" y="124" transform="rotate(-90 152 124)">5</text>
<text x="249.7" y="121.3">1</text>
<text x="249.7" y="123.8">2</text>
<text x="252.2" y="122.2">EC_CLK</text>
<text x="252.2" y="124.7">EC_DT</text>
<text x="270.8" y="121.3">4</text>
<text x="55.1" y="129">1</text>
<text x="77.7" y="131.5" transform="rotate(-90 77.7 131.5)">T12+_TEMP</text>
<text x="112.7" y="127.4">T12+_TEMP</text>
<text x="148" y="126.5">3</text>
<text x="148" y="131.6">4</text>
<text x="160.7" y="129">1</text>
<text x="176.6" y="129.9">T12_TEMP</text>
<text x="249.2" y="128.9">10</text>
<text x="249.2" y="131.4">11</text>
<text x="249.7" y="126.4">9</text>
<text x="10.4" y="135.9">C</text>
<text x="14.9" y="137.9">T12_PWM</text>
<text x="42.7" y="134" transform="rotate(-90 42.7 134)">3</text>
<text x="61.7" y="133.6" transform="rotate(-90 61.7 133.6)">3</text>
<text x="76.6" y="136.3">1</text>
<text x="81.7" y="136.3">5</text>
<text x="152" y="135.5" transform="rotate(-90 152 135.5)">2</text>
<text x="285.4" y="135.9">C</text>
<text x="35.9" y="138.8">1</text>
<text x="42.7" y="141.6" transform="rotate(-90 42.7 141.6)">2</text>
<text x="75.3" y="140.1">2</text>
<text x="79.4" y="143.4" transform="rotate(-90 79.4 143.4)">3</text>
<text x="83" y="140.1">4</text>
<text x="97.9" y="141">SLEEP</text>
<text x="236" y="138.5" transform="rotate(-90 236 138.5)">3</text>
<text x="239.8" y="138.5" transform="rotate(-90 239.8 138.5)">5</text>
<text x="242.3" y="139" transform="rotate(-90 242.3 139)">21</text>
<text x="152.9" y="154" transform="rotate(-90 152.9 154)">GND1</text>
<text x="157.7" y="154.1" transform="rotate(-90 157.7 154.1)">GND1</text>
<text x="10.4" y="185.9">D</text>
<text x="285.4" y="185.9">D</text>
<text x="35" y="199.9">1</text>
<text x="85" y="199.9">2</text>
<text x="135" y="199.9">3</text>
<text x="185" y="199.9">4</text>
<text x="235" y="199.9">5</text>
<text x="285" y="199.9">6</text>
</g>
<g font-size="1.8" fill="#008484">
<text x="24" y="15.6">GND</text>
<text x="63.8" y="16.3">R16</text>
<text x="63.8" y="17.7">0R</text>
<text x="29.2" y="22.4">C2</text>
<text x="46.6" y="22">U1</text>
<text x="62.6" y="23.9">C7</text>
<text x="192" y="22.3">TC1047</text>
<text x="193.2" y="19.7">U10</text>
<text x="228.2" y="23.5">G V SCL SDA</text>
<text x="229.1" y="20.6">OLED_I2C1</text>
<text x="14.8" y="27.2">+24V</text>
<text x="42.4" y="27.7">VIN</text>
<text x="43.8" y="24.3">JW5018B</text>
<text x="48" y="27.7">BOOT</text>
<text x="62.9" y="25.6">104</text>
<text x="66" y="27.7">L1</text>
<text x="118.1" y="27.7">LP2985-5.0</text>
<text x="121.6" y="25.4">U2</text>
<text x="190" y="27.9">VCC</text>
<text x="196" y="27.6" transform="rotate(-90 196 27.6)">OUT</text>
<text x="196.7" y="27.9">GND</text>
<text x="213.4" y="29.3" transform="rotate(-90 213.4 29.3)">GND</text>
<text x="18.5" y="34.2">10UF</text>
<text x="20.7" y="31.7">C6</text>
<text x="31.7" y="33.2">1M</text>
<text x="31.7" y="31.4">R6</text>
<text x="42.4" y="35.3">GND</text>
<text x="42.4" y="31.5">EN</text>
<text x="47" y="31.5">PHASE</text>
<text x="50.7" y="35.3">FB</text>
<text x="89" y="34.7">C19</text>
<text x="101.1" y="34.6">C10</text>
<text x="115.3" y="31.5">VIN</text>
<text x="115.3" y="34">ON/OFF</text>
<text x="125.1" y="31.5">VOUT</text>
<text x="127.6" y="34">BP</text>
<text x="154.9" y="31.9">+5V</text>
<text x="177.6" y="33.2">104</text>
<text x="178" y="31.3">C4</text>
<text x="24.2" y="39.7">GND</text>
<text x="37" y="39.7">GND</text>
<text x="66.6" y="41.1">15K</text>
<text x="66.6" y="39">R9</text>
<text x="78.6" y="40.4">C8</text>
<text x="89.2" y="36.7">104</text>
<text x="100.3" y="36.9">10UF</text>
<text x="123.3" y="38.2" transform="rotate(-90 123.3 38.2)">GND</text>
<text x="137" y="38">C11</text>
<text x="137.3" y="40.2">104</text>
<text x="145.5" y="37.3">C12</text>
<text x="146.5" y="39.4">47UF</text>
<text x="230.7" y="37.8" transform="rotate(-90 230.7 37.8)">GND</text>
<text x="232.7" y="37.5" transform="rotate(-90 232.7 37.5)">+5V</text>
<text x="78.5" y="42.3">22UF</text>
<text x="84.7" y="42.8">GND</text>
<text x="121.6" y="45.4">GND</text>
<text x="247.7" y="47.8" transform="rotate(-90 247.7 47.8)">GND</text>
<text x="66.8" y="50.3">2K</text>
<text x="66.8" y="48.3">R10</text>
<text x="236" y="53.8">104</text>
<text x="63.2" y="57">GND</text>
<text x="236" y="55.8">C16</text>
<text x="254.7" y="54">10UF</text>
<text x="255.8" y="56.1">C18</text>
<text x="257.3" y="59.4">+5V</text>
<text x="210.9" y="65.7">C13</text>
<text x="245.2" y="63.2">10uH</text>
<text x="246.3" y="61">L2</text>
<text x="255.2" y="63.8">GND</text>
<text x="206.6" y="71.4">GND</text>
<text x="212.6" y="67.5">104</text>
<text x="224" y="71.4">AREF</text>
<text x="236.9" y="69.9" transform="rotate(-90 236.9 69.9)">VCC</text>
<text x="239.4" y="71.2" transform="rotate(-90 239.4 71.2)">AVCC</text>
<text x="245" y="71.4">PB0</text>
<text x="265" y="66.7">BZ1</text>
<text x="265.1" y="70.7">Buzzer</text>
<text x="19.4" y="73.7">J5</text>
<text x="19.5" y="76">DC5X2.1</text>
<text x="57.3" y="75.9">5.1V</text>
<text x="96.5" y="74.1">SW1</text>
<text x="224" y="76.4">ADC6</text>
<text x="245" y="73.9">PB1</text>
<text x="245" y="76.4">PB2</text>
<text x="28" y="79.8">GND</text>
<text x="28.7" y="83.7">+24V</text>
<text x="40.8" y="80.4">+24V</text>
<text x="52.9" y="83.5">68K</text>
<text x="58.8" y="78.2">D5</text>
<text x="67.8" y="83.5">10K</text>
<text x="79.8" y="82.1" transform="rotate(-90 79.8 82.1)">GND</text>
<text x="86.6" y="80.3">GND</text>
<text x="114.1" y="78.9" transform="rotate(-90 114.1 78.9)">GND</text>
<text x="125.3" y="81.7">C14</text>
<text x="125.8" y="83.7">104</text>
<text x="133.3" y="79.8">C15</text>
<text x="139.5" y="79.7">104</text>
<text x="148.6" y="81.5">C17</text>
<text x="149.9" y="83.7">104</text>
<text x="224" y="79">ADC7</text>
<text x="245" y="79">PB3</text>
<text x="245" y="81.5">PB4</text>
<text x="268.4" y="83.4">16M</text>
<text x="52.8" y="86">R5</text>
<text x="67.8" y="86">R7</text>
<text x="91.3" y="88.4">Rotary_Encoder_Switch</text>
<text x="238.9" y="86.6">XTAL1/PB6</text>
<text x="238.9" y="89.1">XTAL2/PB7</text>
<text x="245" y="84.1">PB5</text>
<text x="271.2" y="84.5">GND</text>
<text x="136.7" y="90.2">GND</text>
<text x="245" y="94.2">PC0</text>
<text x="256.6" y="90.2">GND</text>
<text x="267.6" y="92.1">Y1</text>
<text x="245" y="96.8">PC1</text>
<text x="245" y="99.3">PC2</text>
<text x="245" y="101.8">PC3</text>
<text x="245" y="104.4">PC4</text>
<text x="245" y="106.9">PC5</text>
<text x="265.4" y="103.2">R19</text>
<text x="265.6" y="105.1">10k</text>
<text x="271.1" y="104.7">RESET</text>
<text x="271.1" y="106.5">SW2A</text>
<text x="60.3" y="111.5">+24V</text>
<text x="238.6" y="109.5">RESET/PC6</text>
<text x="276.9" y="111.3">GND</text>
<text x="160.6" y="114.5" transform="rotate(-90 160.6 114.5)">C5</text>
<text x="162.5" y="114.2" transform="rotate(-90 162.5 114.2)">104</text>
<text x="245" y="114.5">PD0</text>
<text x="245" y="117.1">PD1</text>
<text x="245" y="119.6">PD2</text>
<text x="47.9" y="124.3">4.7K</text>
<text x="124.6" y="124.4">10K</text>
<text x="124.7" y="122.6">R12</text>
<text x="156.5" y="125.6">SGM8521</text>
<text x="166.7" y="125.8">U3</text>
<text x="168.8" y="120.3" transform="rotate(-90 168.8 120.3)">GND</text>
<text x="245" y="122.2">PD3</text>
<text x="245" y="124.7">PD4</text>
<text x="266.1" y="124.6">GND</text>
<text x="273.8" y="125.5">SerialPort1</text>
<text x="277.7" y="120.8" transform="rotate(-90 277.7 120.8)">G 5 T R</text>
<text x="30.3" y="132">MMBT5551L</text>
<text x="43" y="126">R3</text>
<text x="44.7" y="127.9">10R</text>
<text x="48.7" y="126.3">R2</text>
<text x="64.8" y="131">Q2</text>
<text x="65" y="128.7">AO4407A</text>
<text x="136.1" y="126.2">C3</text>
<text x="136.3" y="128.7">222</text>
<text x="149.9" y="127.4">+</text>
<text x="152.9" y="127.8" transform="rotate(-90 152.9 127.8)">V+</text>
<text x="245" y="129.8">PD6</text>
<text x="245" y="127.2">PD5</text>
<text x="25.2" y="135.3">4.7K</text>
<text x="25.3" y="133.5">R1</text>
<text x="35.5" y="135.2">Q1</text>
<text x="55.5" y="132.6">D3</text>
<text x="55.6" y="134.9">26V</text>
<text x="75.1" y="137.2">1</text>
<text x="83.2" y="137.2">5</text>
<text x="89" y="135.2">0R</text>
<text x="89.4" y="133.4">R4</text>
<text x="97.1" y="137.1">GND</text>
<text x="236.9" y="136.3" transform="rotate(-90 236.9 136.3)">GND</text>
<text x="240.7" y="136.3" transform="rotate(-90 240.7 136.3)">GND</text>
<text x="243.2" y="136.3" transform="rotate(-90 243.2 136.3)">GND</text>
<text x="245" y="132.3">PD7</text>
<text x="27.2" y="143.8">20K</text>
<text x="27.5" y="142">R17</text>
<text x="73.8" y="141">2</text>
<text x="84.5" y="141">4</text>
<text x="132.8" y="139.4">GND</text>
<text x="140.8" y="143.2">1K</text>
<text x="141" y="141.1">R13</text>
<text x="157.1" y="141.9">R15</text>
<text x="157.1" y="143.8">390K</text>
<text x="218.5" y="141.1">ATmega328-AU</text>
<text x="235.1" y="142.3">U5</text>
<text x="51.4" y="145.1">GND</text>
<text x="65" y="147.6">1nf</text>
<text x="65.3" y="145.7">C1</text>
<text x="74" y="147.9">GND</text>
<text x="78.5" y="148.4">U6</text>
<text x="80.3" y="144.9" transform="rotate(-90 80.3 144.9)">3</text>
<text x="91.7" y="146.1">D1</text>
<text x="92.2" y="144.1">1N4148</text>
<text x="242.7" y="147.5">0R</text>
<text x="242.8" y="145">R11</text>
<text x="37.5" y="151.9">GND</text>
<text x="60.1" y="152.3">GND</text>
<text x="83.9" y="151.9">GX12-5</text>
<text x="240.7" y="155.4" transform="rotate(-90 240.7 155.4)">GND</text>
<text x="159.9" y="161.3">0R</text>
<text x="159.9" y="159.3">R14</text>
<text x="155.3" y="167.6">GND</text>
</g>
<g font-size="1.8" fill="#0000c2">
<text x="29" y="24.4">10UF50V</text>
<text x="66" y="29.6">10uH 0420</text>
<text x="18.3" y="36.4">50V</text>
<text x="100.7" y="39">16V</text>
<text x="78.1" y="44.4">16V</text>
<text x="146.2" y="42">16V</text>
<text x="245" y="64.8">0420</text>
<text x="193" y="87.7">0</text>
<text x="193" y="89.8">1</text>
<text x="193" y="91.8">2</text>
<text x="193" y="93.9">3</text>
<text x="193" y="96">4</text>
<text x="193" y="98">5</text>
<text x="193" y="100.1">6</text>
<text x="193" y="102.1">7</text>
<text x="193" y="104.2">8</text>
<text x="193" y="106.2">9</text>
<text x="193" y="108.3">10</text>
<text x="193" y="110.4">11</text>
<text x="193" y="112.4">12</text>
<text x="83.7" y="118.9">1-T12+</text>
<text x="193" y="114.5">13</text>
<text x="193" y="116.5">A0</text>
<text x="193" y="118.6">A1</text>
<text x="227.2" y="117.2">Timer0 5/6</text>
<text x="227.2" y="119.2">Timer1 9/10</text>
<text x="64.5" y="125.2">S</text>
<text x="83.7" y="120.9">2-T12-</text>
<text x="83.7" y="123">3-T12-</text>
<text x="83.7" y="125.1">4-SLEEP</text>
<text x="172.8" y="125.3">SMG8521XN5</text>
<text x="193" y="120.6">A2</text>
<text x="193" y="122.7">A3</text>
<text x="193" y="124.8">A4</text>
<text x="227.2" y="121.3">Timer2 3/11</text>
<text x="55.4" y="127.8">G</text>
<text x="83.7" y="127.1">5-EARTH</text>
<text x="193" y="126.8">A5</text>
<text x="193" y="128.9">A6</text>
<text x="193" y="130.9">A7</text>
<text x="63.2" y="134.1">D</text>
<text x="156.6" y="145.9">0.1%</text>
</g>
<text font-size="1.8" fill="#008400" x="238.5" y="65.3" transform="rotate(-90 238.5 65.3)">18</text>
</svg>
